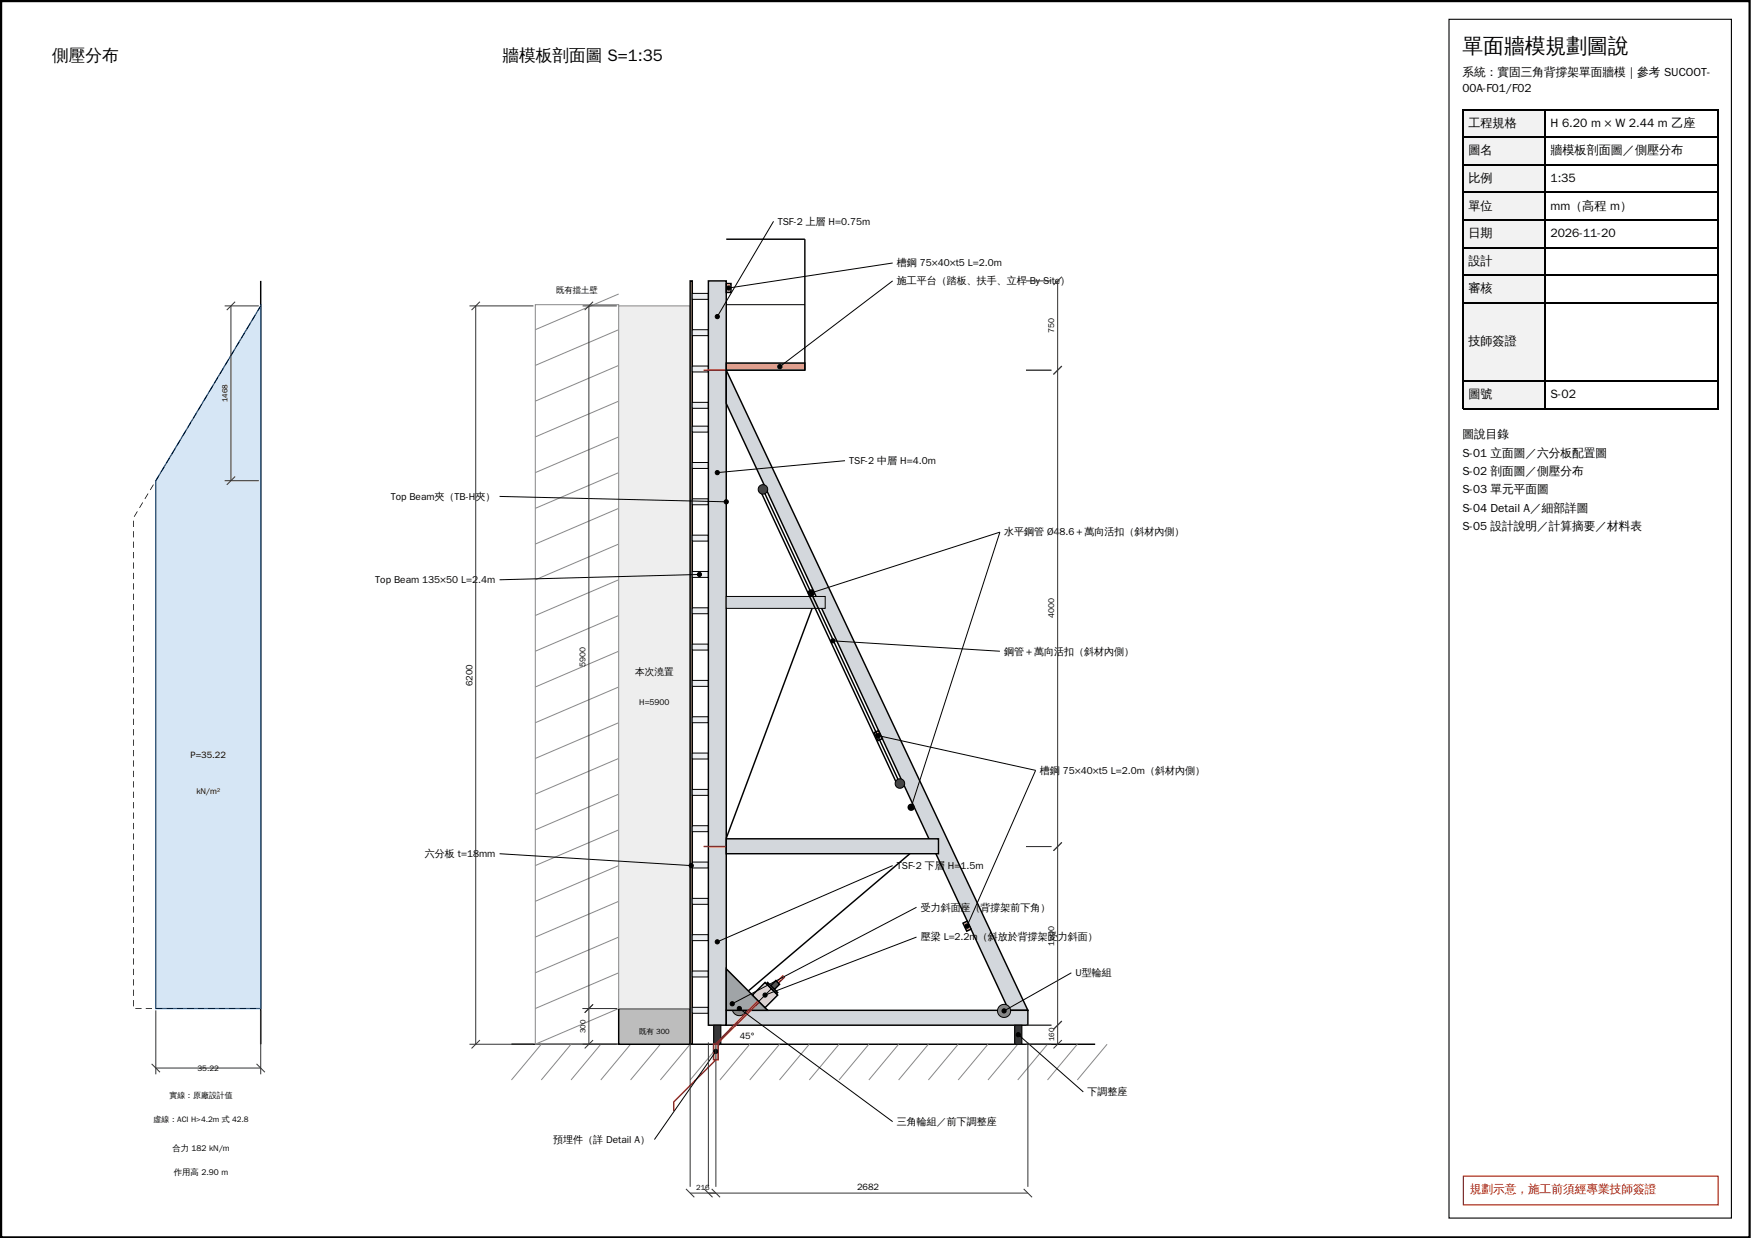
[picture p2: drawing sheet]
<svg xmlns="http://www.w3.org/2000/svg" width="420mm" height="297mm" viewBox="0 0 420 297" stroke-linecap="round" stroke-linejoin="round" font-family="sans-serif">
<path d="M.3 .3h419.3v296.6h-419.3z" fill="none" stroke="#000" stroke-width=".53"/>
<path d="M122.7 250.5h140" fill="none" stroke="#000" stroke-width=".35"/>
<g fill="none" stroke="#888" stroke-width=".24">
<path d="M128.4 73.1h20v177.4h-20zM148.4 79.1l-20 8.6M148.4 70.5l-20 8.6M148.4 96.2l-20 8.6M148.4 87.7l-20 8.5M148.4 113.4l-20 8.6M148.4 104.8l-20 8.6M148.4 139.1l-20 8.6M148.4 130.5l-20 8.6M148.4 122l-20 8.5M148.4 156.2l-20 8.6M148.4 147.7l-20 8.5"/>
<path d="M148.4 173.4l-20 8.6M148.4 164.8l-20 8.6M148.4 199.1l-20 8.6M148.4 190.5l-20 8.6M148.4 182l-20 8.5M148.4 216.2l-20 8.6M148.4 207.7l-20 8.5M148.4 233.4l-20 8.6M148.4 224.8l-20 8.6M129.8 250.5l-7.1 8.6M137 250.5l-7.2 8.6M144.1 250.5l-7.1 8.6"/>
<path d="M148.4 242l-20 8.5M151.2 250.5l-7.1 8.6M158.4 250.5l-7.2 8.6M165.5 250.5l-7.1 8.6M172.7 250.5l-7.2 8.6M179.8 250.5l-7.1 8.6M187 250.5l-7.2 8.6M194.1 250.5l-7.1 8.6M201.2 250.5l-7.1 8.6M208.4 250.5l-7.2 8.6M215.5 250.5l-7.1 8.6M222.7 250.5l-7.2 8.6"/>
<path d="M229.8 250.5l-7.1 8.6M237 250.5l-7.2 8.6M244.1 250.5l-7.1 8.6M251.2 250.5l-7.1 8.6M258.4 250.5l-7.2 8.6M265.5 250.5l-7.1 8.6"/>
</g>
<path d="M148.4 242h17.1v8.5h-17.1z" fill="#bdbdbd"/>
<path d="M148.4 242h17.1v8.5h-17.1z" fill="none" stroke="#000" stroke-width=".35"/>
<path d="M148.4 73.4h17.1v168.6h-17.1z" fill="#eee"/>
<path d="M148.4 73.4h17.1v168.6h-17.1z" fill="none" stroke="#888" stroke-width=".24"/>
<path d="M165.5 67.4h.5v183.1h-.5z" fill="#e8c79a"/>
<path d="M165.5 67.4h.5v183.1h-.5z" fill="none" stroke="#000" stroke-width=".35"/>
<path d="M166 241.7h3.9v1.4h-3.9z" fill="#eef0f3"/>
<path d="M166 241.7h3.9v1.4h-3.9z" fill="none" stroke="#000" stroke-width=".24"/>
<path d="M166 233h3.9v1.4h-3.9z" fill="#eef0f3"/>
<path d="M166 233h3.9v1.4h-3.9z" fill="none" stroke="#000" stroke-width=".24"/>
<path d="M166 224.2h3.9v1.5h-3.9z" fill="#eef0f3"/>
<path d="M166 224.2h3.9v1.5h-3.9z" fill="none" stroke="#000" stroke-width=".24"/>
<path d="M166 215.5h3.9v1.5h-3.9z" fill="#eef0f3"/>
<path d="M166 215.5h3.9v1.5h-3.9z" fill="none" stroke="#000" stroke-width=".24"/>
<path d="M166 206.8h3.9v1.4h-3.9z" fill="#eef0f3"/>
<path d="M166 206.8h3.9v1.4h-3.9z" fill="none" stroke="#000" stroke-width=".24"/>
<path d="M166 198.1h3.9v1.4h-3.9z" fill="#eef0f3"/>
<path d="M166 198.1h3.9v1.4h-3.9z" fill="none" stroke="#000" stroke-width=".24"/>
<path d="M166 189.4h3.9v1.4h-3.9z" fill="#eef0f3"/>
<path d="M166 189.4h3.9v1.4h-3.9z" fill="none" stroke="#000" stroke-width=".24"/>
<path d="M166 180.7h3.9v1.4h-3.9z" fill="#eef0f3"/>
<path d="M166 180.7h3.9v1.4h-3.9z" fill="none" stroke="#000" stroke-width=".24"/>
<path d="M166 172h3.9v1.4h-3.9z" fill="#eef0f3"/>
<path d="M166 172h3.9v1.4h-3.9z" fill="none" stroke="#000" stroke-width=".24"/>
<path d="M166 163.2h3.9v1.5h-3.9z" fill="#eef0f3"/>
<path d="M166 163.2h3.9v1.5h-3.9z" fill="none" stroke="#000" stroke-width=".24"/>
<path d="M166 154.5h3.9v1.5h-3.9z" fill="#eef0f3"/>
<path d="M166 154.5h3.9v1.5h-3.9z" fill="none" stroke="#000" stroke-width=".24"/>
<path d="M166 145.8h3.9v1.4h-3.9z" fill="#eef0f3"/>
<path d="M166 145.8h3.9v1.4h-3.9z" fill="none" stroke="#000" stroke-width=".24"/>
<path d="M166 137.1h3.9v1.4h-3.9z" fill="#eef0f3"/>
<path d="M166 137.1h3.9v1.4h-3.9z" fill="none" stroke="#000" stroke-width=".24"/>
<path d="M166 128.4h3.9v1.4h-3.9z" fill="#eef0f3"/>
<path d="M166 128.4h3.9v1.4h-3.9z" fill="none" stroke="#000" stroke-width=".24"/>
<path d="M166 119.7h3.9v1.4h-3.9z" fill="#eef0f3"/>
<path d="M166 119.7h3.9v1.4h-3.9z" fill="none" stroke="#000" stroke-width=".24"/>
<path d="M166 111h3.9v1.4h-3.9z" fill="#eef0f3"/>
<path d="M166 111h3.9v1.4h-3.9z" fill="none" stroke="#000" stroke-width=".24"/>
<path d="M166 102.2h3.9v1.5h-3.9z" fill="#eef0f3"/>
<path d="M166 102.2h3.9v1.5h-3.9z" fill="none" stroke="#000" stroke-width=".24"/>
<path d="M166 96.5h3.9v1.5h-3.9z" fill="#eef0f3"/>
<path d="M166 96.5h3.9v1.5h-3.9z" fill="none" stroke="#000" stroke-width=".24"/>
<path d="M166 87.8h3.9v1.4h-3.9z" fill="#eef0f3"/>
<path d="M166 87.8h3.9v1.4h-3.9z" fill="none" stroke="#000" stroke-width=".24"/>
<path d="M166 79.1h3.9v1.4h-3.9z" fill="#eef0f3"/>
<path d="M166 79.1h3.9v1.4h-3.9z" fill="none" stroke="#000" stroke-width=".24"/>
<path d="M166 70.4h3.9v1.4h-3.9z" fill="#eef0f3"/>
<path d="M166 70.4h3.9v1.4h-3.9z" fill="none" stroke="#000" stroke-width=".24"/>
<path d="M169.9 67.4h4.3v178.6h-4.3z" fill="#d3d7dc"/>
<path d="M169.9 67.4h4.3v178.6h-4.3z" fill="none" stroke="#000" stroke-width=".35"/>
<path d="M168.8 88.8h6.5M168.8 203.1h6.5" fill="none" stroke="#c00" stroke-width=".35"/>
<path d="M174.2 88.8l72.3 153.6h-4.5l-67.8-145.6z" fill="#d3d7dc"/>
<path d="M174.2 88.8l72.3 153.6h-4.5l-67.8-145.6z" fill="none" stroke="#000" stroke-width=".35"/>
<path d="M174.2 242.4h72.3v3.6h-72.3z" fill="#d3d7dc"/>
<path d="M174.2 242.4h72.3v3.6h-72.3z" fill="none" stroke="#000" stroke-width=".35"/>
<path d="M174.2 201.2h50.9v3.6h-50.9z" fill="#d3d7dc"/>
<path d="M174.2 201.2h50.9v3.6h-50.9z" fill="none" stroke="#000" stroke-width=".35"/>
<path d="M174.2 143.1h23.7v2.9h-23.7z" fill="#d3d7dc"/>
<path d="M174.2 143.1h23.7v2.9h-23.7z" fill="none" stroke="#000" stroke-width=".24"/>
<path d="M194.8 146l-20.6 55.1M218.2 204.8l-44 37.4" fill="none" stroke="#000" stroke-width=".35"/>
<path d="M174.2 68h1.1v2.2h-1.1z" fill="#ffe08a"/>
<path d="M174.2 68h1.1v2.2h-1.1z" fill="none" stroke="#000" stroke-width=".35"/>
<path d="M231 221.5l1-.5 .9 1.9-1 .5z" fill="#e8a0a0"/>
<path d="M231 221.5l1-.5 .9 1.9-1 .5z" fill="none" stroke="#000" stroke-width=".35"/>
<path d="M209.7 175.8l1-.5 .9 1.9-1 .5z" fill="#e8a0a0"/>
<path d="M209.7 175.8l1-.5 .9 1.9-1 .5z" fill="none" stroke="#000" stroke-width=".35"/>
<circle cx="218.5" cy="193.7" r=".69" fill="#bbb"/>
<circle cx="218.5" cy="193.7" r=".69" fill="none" stroke="#000" stroke-width=".35"/>
<circle cx="194.6" cy="142.2" r=".69" fill="#bbb"/>
<circle cx="194.6" cy="142.2" r=".69" fill="none" stroke="#000" stroke-width=".35"/>
<path d="M171.2 246h1.7v4.5h-1.7z" fill="#334"/>
<path d="M171.2 246h1.7v4.5h-1.7z" fill="none" stroke="#000" stroke-width=".24"/>
<path d="M243.4 246h1.7v4.5h-1.7z" fill="#334"/>
<path d="M243.4 246h1.7v4.5h-1.7z" fill="none" stroke="#000" stroke-width=".24"/>
<path d="M182.4 117.7l32.8 70.6M183 117.4l32.8 70.6" fill="none" stroke="#000" stroke-width=".35"/>
<circle cx="215.8" cy="188" r="1.14" fill="#444"/>
<circle cx="215.8" cy="188" r="1.14" fill="none" stroke="#000" stroke-width=".24"/>
<circle cx="183" cy="117.4" r="1.14" fill="#444"/>
<circle cx="183" cy="117.4" r="1.14" fill="none" stroke="#000" stroke-width=".24"/>
<circle cx="177.3" cy="242" r="1.71" fill="#888"/>
<circle cx="177.3" cy="242" r="1.71" fill="none" stroke="#000" stroke-width=".24"/>
<circle cx="240.8" cy="242.5" r="1.57" fill="#888"/>
<circle cx="240.8" cy="242.5" r="1.57" fill="none" stroke="#000" stroke-width=".24"/>
<path d="M174.2 87.1h18.8v1.7h-18.8z" fill="#c9a46b"/>
<path d="M174.2 57.4h18.8v31.4M174.2 87.1h18.8v1.7h-18.8z" fill="none" stroke="#000" stroke-width=".35"/>
<path d="M174.2 73.1h18.8" fill="none" stroke="#000" stroke-width=".24"/>
<path d="M174.2 232.4l9.9 10h-9.9z" fill="#9aa3ad"/>
<path d="M174.2 232.4l9.9 10h-9.9z" fill="none" stroke="#000" stroke-width=".35"/>
<path d="M187.9 234l-16.4 16.5M188.2 234.3l-16.3 16.2" fill="none" stroke="#c00" stroke-width=".35"/>
<path d="M183.5 235.7l3 3-3 3.1-3-3.1z" fill="#f4cccc"/>
<path d="M183.5 235.7l3 3-3 3.1-3-3.1z" fill="none" stroke="#000" stroke-width=".35"/>
<path d="M185 237.2l-3 3" fill="none" stroke="#000" stroke-width=".24"/>
<path d="M184.1 235.7l2.4 2.4-.3 .3-2.4-2.4z" fill="#999"/>
<path d="M184.1 235.7l2.4 2.4-.3 .3-2.4-2.4z" fill="none" stroke="#000" stroke-width=".35"/>
<path d="M186.1 235.2l.9 .9-1.2 1.3-.9-.9z" fill="#555"/>
<path d="M186.1 235.2l.9 .9-1.2 1.3-.9-.9z" fill="none" stroke="#000" stroke-width=".35"/>
<path d="M171.1 250.5h1.2v3.7h-1.2z" fill="#f4cccc"/>
<path d="M171.1 250.5h1.2v3.7h-1.2zM171.7 254.2l-10.1 10.2v2.1" fill="none" stroke="#c00" stroke-width=".35"/>
<g fill="none" stroke="#000" stroke-width=".24">
<path d="M185.5 53.1l-13.5 22.9M214.1 67.4l-27.1 20.6M214.1 63.1l-39.3 6M119.8 119.1l54.4 1.3M202.7 110.5l-30.7 2.9M167.8 137.8l-48 1.3M194.6 142.2l45.2-14.5-21.3 66M199.7 153.7l40.1 2.5M210.6 176.5l37.8 8.3-16.5 37.4M119.8 204.8l46 2.9M214.1 207.7l-42.1 18.3M219.8 217.7l-44.2 23.1"/>
<path d="M219.8 224.8l-36.3 13.9M257 233.4l-16.2 9.1M171.7 252.2l-14.7 21.2M177.3 242l36.8 27.1M244.2 248.2l15.6 13.8"/>
<circle cx="172" cy="76" r=".5"/>
<circle cx="174.8" cy="69.1" r=".5"/>
<circle cx="187" cy="88" r=".5"/>
<circle cx="172" cy="113.4" r=".5"/>
<circle cx="167.8" cy="137.8" r=".5"/>
<circle cx="174.2" cy="120.4" r=".5"/>
<circle cx="194.6" cy="142.2" r=".5"/>
<circle cx="199.7" cy="153.7" r=".5"/>
<circle cx="210.6" cy="176.5" r=".5"/>
<circle cx="218.5" cy="193.7" r=".5"/>
<circle cx="165.8" cy="207.7" r=".5"/>
<circle cx="172" cy="226" r=".5"/>
<circle cx="183.5" cy="238.7" r=".5"/>
<circle cx="231.9" cy="222.2" r=".5"/>
<circle cx="171.7" cy="252.2" r=".5"/>
<circle cx="175.6" cy="240.8" r=".5"/>
<circle cx="177.3" cy="242" r=".5"/>
<circle cx="240.8" cy="242.5" r=".5"/>
<circle cx="244.2" cy="248.2" r=".5"/>
</g>
<g fill="#000">
<circle cx="172" cy="76" r=".5"/>
<circle cx="174.8" cy="69.1" r=".5"/>
<circle cx="187" cy="88" r=".5"/>
<circle cx="172" cy="113.4" r=".5"/>
<circle cx="167.8" cy="137.8" r=".5"/>
<circle cx="174.2" cy="120.4" r=".5"/>
<circle cx="194.6" cy="142.2" r=".5"/>
<circle cx="199.7" cy="153.7" r=".5"/>
<circle cx="210.6" cy="176.5" r=".5"/>
<circle cx="218.5" cy="193.7" r=".5"/>
<circle cx="165.8" cy="207.7" r=".5"/>
<circle cx="172" cy="226" r=".5"/>
<circle cx="183.5" cy="238.7" r=".5"/>
<circle cx="231.9" cy="222.2" r=".5"/>
<circle cx="171.7" cy="252.2" r=".5"/>
<circle cx="175.6" cy="240.8" r=".5"/>
<circle cx="177.3" cy="242" r=".5"/>
<circle cx="240.8" cy="242.5" r=".5"/>
<circle cx="244.2" cy="248.2" r=".5"/>
</g>
<g fill="none" stroke="#333" stroke-width=".24">
<path d="M112.6 73.4h15.3M114.1 73.4v177.1M115.1 72.4l-2 2M139.7 73.4h8.2M141.2 73.4v177.1M142.2 72.4l-2 2M246.1 67.4h6.1M253.7 67.4v183.1M254.7 66.4l-2 2M246.1 88.8h6.1M254.7 87.8l-2 2M246.1 203.1h6.1"/>
<path d="M254.7 202.1l-2 2M112.6 250.5h15.3M115.1 249.5l-2 2M139.7 250.5h8.2M139.7 242h8.2M142.2 241l-2 2M142.2 249.5l-2 2M165.5 250.1v34.6M169.9 250.1v34.6M171.7 250.1v34.6M246.1 250.5h6.1M246.1 246h6.1"/>
<path d="M246.5 250.1v34.6M254.7 249.5l-2 2M254.7 245l-2 2M164.5 285.2l2 2M165.5 286.2h81M168.9 285.2l2 2M170.7 285.2l2 2M245.5 285.2l2 2"/>
</g>
<path d="M62.5 67.4v183.1" fill="none" stroke="#000" stroke-width=".35"/>
<path d="M62.5 73.4v168.6h-25.1v-126.7z" fill="#d6e6f5"/>
<path d="M62.5 73.4v168.6h-25.1v-126.7z" fill="none" stroke="#05a" stroke-width=".3"/>
<path d="M62.5 73.3l.1 .1-.8 1.3-.1-.1zM61.2 75.5l.1 .1-.8 1.3-.1-.1zM59.9 77.6l.1 .1-.7 1.3-.2-.1zM58.6 79.8l.1 .1-.7 1.3-.2-.1zM57.3 81.9l.2 .1-.8 1.3-.2-.1zM56 84.1l.2 .1-.8 1.2-.2-.1zM54.7 86.2l.2 .1-.8 1.3-.1-.1zM53.4 88.3l.2 .1-.8 1.3-.1-.1zM52.2 90.5l.1 .1-.8 1.3-.1-.1zM50.9 92.6l.1 .1-.7 1.3-.2-.1zM49.6 94.8l.1 .1-.7 1.3-.2-.1zM48.3 96.9l.2 .1-.8 1.3-.2-.1zM47 99.1l.2 .1-.8 1.2h-.2zM45.7 101.2l.2 .1-.8 1.3-.1-.1zM44.4 103.4h.2l-.8 1.3-.1-.1zM43.2 105.5l.1 .1-.8 1.3-.1-.1zM41.9 107.6l.1 .1-.7 1.3-.2-.1zM40.6 109.8l.1 .1-.7 1.3-.2-.1zM39.3 111.9l.2 .1-.8 1.3-.2-.1zM38 114.1l.2 .1-.8 1.3-.2-.1zM36.7 116.2l.2 .1-.8 1.3-.1-.1zM35.4 118.4l.2 .1-.8 1.2-.1-.1zM34.2 120.5l.1 .1-.8 1.3-.1-.1zM32.9 122.6l.1 .1-.7 1.3-.2-.1zM31.9 124.9h.2v1.5h-.2zM31.9 127.4h.2v1.5h-.2zM31.9 129.9h.2v1.5h-.2zM31.9 132.4h.2v1.5h-.2zM31.9 134.9h.2v1.5h-.2zM31.9 137.4h.2v1.5h-.2zM31.9 139.9h.2v1.5h-.2zM31.9 142.4h.2v1.5h-.2zM31.9 144.9h.2v1.5h-.2zM31.9 147.4h.2v1.5h-.2zM31.9 149.9h.2v1.5h-.2zM31.9 152.4h.2v1.5h-.2zM31.9 154.9h.2v1.5h-.2zM31.9 157.4h.2v1.5h-.2zM31.9 159.9h.2v1.5h-.2zM31.9 162.4h.2v1.5h-.2zM31.9 164.9h.2v1.5h-.2zM31.9 167.4h.2v1.5h-.2zM31.9 169.9h.2v1.5h-.2zM31.9 172.4h.2v1.5h-.2zM31.9 174.9h.2v1.5h-.2zM31.9 177.4h.2v1.5h-.2zM31.9 179.9h.2v1.5h-.2zM31.9 182.4h.2v1.5h-.2zM31.9 184.9h.2v1.5h-.2zM31.9 187.4h.2v1.5h-.2zM31.9 189.9h.2v1.5h-.2zM31.9 192.4h.2v1.5h-.2zM31.9 194.9h.2v1.5h-.2zM31.9 197.4h.2v1.5h-.2zM31.9 199.9h.2v1.5h-.2zM31.9 202.4h.2v1.5h-.2zM31.9 204.9h.2v1.5h-.2zM31.9 207.4h.2v1.5h-.2zM31.9 209.9h.2v1.5h-.2zM31.9 212.4h.2v1.5h-.2zM31.9 214.9h.2v1.5h-.2zM31.9 217.4h.2v1.5h-.2zM31.9 219.9h.2v1.5h-.2zM31.9 222.4h.2v1.5h-.2zM31.9 224.9h.2v1.5h-.2zM31.9 227.4h.2v1.5h-.2zM31.9 229.9h.2v1.5h-.2zM31.9 232.4h.2v1.5h-.2zM31.9 234.9h.2v1.5h-.2zM31.9 237.4h.2v1.5h-.2zM31.9 239.9h.2v1.5h-.2zM32.5 241.9h1.5v.1h-1.5zM35 241.9h1.5v.1h-1.5zM37.5 241.9h1.5v.1h-1.5zM40 241.9h1.5v.1h-1.5zM42.5 241.9h1.5v.1h-1.5zM45 241.9h1.5v.1h-1.5zM47.5 241.9h1.5v.1h-1.5zM50 241.9h1.5v.1h-1.5zM52.5 241.9h1.5v.1h-1.5zM55 241.9h1.5v.1h-1.5zM57.5 241.9h1.5v.1h-1.5zM60 241.9h1.5v.1h-1.5zM62.5 241.9v.1z" fill="#000"/>
<path d="M53.9 73.4h8.2M55.4 73.4v41.9M56.4 72.4l-2 2M53.9 115.3h8.2M56.4 114.3l-2 2M36.4 255.2l2 2M37.4 242.4v15.3M37.4 256.2h25.1M61.5 255.2l2 2M62.5 242.4v15.3" fill="none" stroke="#333" stroke-width=".24"/>
<path d="M347.5 4.6h67.8v287.6h-67.8z" fill="none" stroke="#000" stroke-width=".26"/>
<g fill="#f2f2f2">
<path d="M350.8 26.2h19.6v6.6h-19.6z"/>
<path d="M350.8 32.8h19.6v6.6h-19.6z"/>
<path d="M350.8 39.4h19.6v6.6h-19.6z"/>
<path d="M350.8 46h19.6v6.7h-19.6z"/>
<path d="M350.8 52.7h19.6v6.6h-19.6z"/>
<path d="M350.8 59.3h19.6v6.6h-19.6z"/>
<path d="M350.8 65.9h19.6v6.6h-19.6z"/>
<path d="M350.8 72.5h19.6v18.8h-19.6z"/>
<path d="M350.8 91.3h19.6v6.6h-19.6z"/>
</g>
<g fill="none" stroke="#000" stroke-width=".26">
<path d="M350.8 26.3h61.4M350.8 32.9h61.4M350.8 39.6h61.4M351 26.2v72M370.5 26.2v72M412.1 26.2v72M350.8 46.2h61.4M350.8 52.8h61.4M350.8 59.4h61.4M350.8 66h61.4M350.8 72.6h61.4M350.8 91.4h61.4"/>
<path d="M350.8 98h61.4"/>
</g>
<path d="M351 282.2h61.1v6.9h-61.1z" fill="none" stroke="#c00" stroke-width=".26"/>
<text font-size="5" x="350.7" y="12.7">單面牆模規劃圖說</text>
<g font-size="4">
<text x="12.5" y="14.5">側壓分布</text>
<text x="120.5" y="14.5">牆模板剖面圖 S=1:35</text>
</g>
<g font-size="2.9">
<text x="352.2" y="30.4">工程規格</text>
<text x="371.9" y="30.4">H 6.20 m × W 2.44 m 乙座</text>
<text x="352.2" y="37">圖名</text>
<text x="371.9" y="37">牆模板剖面圖／側壓分布</text>
<text x="352.2" y="43.7">比例</text>
<text x="371.9" y="43.7">1:35</text>
<text x="352.2" y="50.3">單位</text>
<text x="371.9" y="50.3">mm（高程 m）</text>
<text x="352.2" y="56.9">日期</text>
<text x="371.9" y="56.9">2026-11-20</text>
<text x="352.2" y="63.5">設計</text>
<text x="352.2" y="70.1">審核</text>
<text x="352.2" y="82.8">技師簽證</text>
<text x="352.2" y="95.5">圖號</text>
<text x="371.9" y="95.5">S-02</text>
</g>
<g font-size="2.8">
<text x="350.7" y="18.3">系統：實固三角背撐架單面牆模｜參考 SUCOOT-</text>
<text x="350.7" y="22">00A-F01/F02</text>
<text x="350.7" y="105">圖說目錄</text>
<text x="350.7" y="109.5">S-01 立面圖／六分板配置圖</text>
<text x="350.7" y="114">S-02 剖面圖／側壓分布</text>
<text x="350.7" y="118.3">S-03 單元平面圖</text>
<text x="350.7" y="122.8">S-04 Detail A／細部詳圖</text>
<text x="350.7" y="127.3">S-05 設計說明／計算摘要／材料表</text>
</g>
<text font-size="2.8" fill="#c00" x="352.5" y="286.3">規劃示意，施工前須經專業技師簽證</text>
<g font-size="2.4">
<text x="186.5" y="53.9">TSF-2 上層 H=0.75m</text>
<text x="215.1" y="63.9">槽鋼 75×40×t5 L=2.0m</text>
<text x="215.1" y="68.2">施工平台（踏板、扶手、立桿 By Site</text>
<text x="254.3" y="68.2">）</text>
<text x="203.7" y="111.3">TSF-2 中層 H=4.0m</text>
<text x="93.7" y="119.9">Top Beam夾（TB-H夾）</text>
<text x="240.8" y="128.5">水平鋼管 Ø4</text>
<text x="254.1" y="128.5">8.6＋萬向活扣（斜材內側）</text>
<text x="90" y="139.9">Top Beam 135×50 L=2</text>
<text x="114.7" y="139.9">.4m</text>
<text x="240.8" y="157">鋼管＋萬向活扣（斜材內側）</text>
<text x="249.4" y="185.6">槽鋼</text>
<text x="254.9" y="185.6">75×40×t5 L=2.0m（斜材內側）</text>
<text x="101.9" y="205.6">六分板 t=18mm</text>
<text x="215.1" y="208.5">TSF-2 下層 H=1.5m</text>
<text x="220.8" y="218.5">受力斜面座（背撐架前下角）</text>
<text x="220.8" y="225.6">壓梁 L=2.2m（斜放於背撐架受</text>
<text x="253.7" y="225.6">力斜面）</text>
<text x="258" y="234.2">U型輪組</text>
<text x="260.8" y="262.8">下調整座</text>
<text x="215.1" y="269.9">三角輪組／前下調整座</text>
<text x="132.7" y="274.2">預埋件（詳 Detail A）</text>
</g>
<text font-size="2.3" x="152.4" y="162">本次澆置</text>
<g font-size="2.2">
<text x="113.3" y="164.6" transform="rotate(-90 113.3 164.6)">6200</text>
<text x="45.7" y="182">P=35.22</text>
<text x="177.4" y="249.4">45°</text>
<text x="205.6" y="285.4">2682</text>
</g>
<g font-size="2">
<text x="133.4" y="70.2">既有擋土壁</text>
<text x="252.9" y="79.9" transform="rotate(-90 252.9 79.9)">750</text>
<text x="252.9" y="148.4" transform="rotate(-90 252.9 148.4)">4000</text>
<text x="140.4" y="160.1" transform="rotate(-90 140.4 160.1)">5900</text>
<text x="153.3" y="169.1">H=5900</text>
<text x="47.1" y="190.5">kN/m²</text>
<text x="252.9" y="226.9" transform="rotate(-90 252.9 226.9)">1500</text>
<text x="41.3" y="276.2">合力 182 kN/m</text>
<text x="41.7" y="282">作用高 2.90 m</text>
</g>
<g font-size="1.9">
<text x="47.4" y="257">35.22</text>
<text x="40.6" y="263.4">實線：原廠設計值</text>
<text x="36.8" y="269.1">虛線：ACI H&gt;4.2m 式 42.8</text>
</g>
<g font-size="1.8">
<text x="54.6" y="96.5" transform="rotate(-90 54.6 96.5)">1468</text>
<text x="140.4" y="247.9" transform="rotate(-90 140.4 247.9)">300</text>
<text x="153.3" y="248">既有 300</text>
<text x="252.9" y="249.9" transform="rotate(-90 252.9 249.9)">160</text>
<text x="167" y="285.4">216</text>
</g>
</svg>
